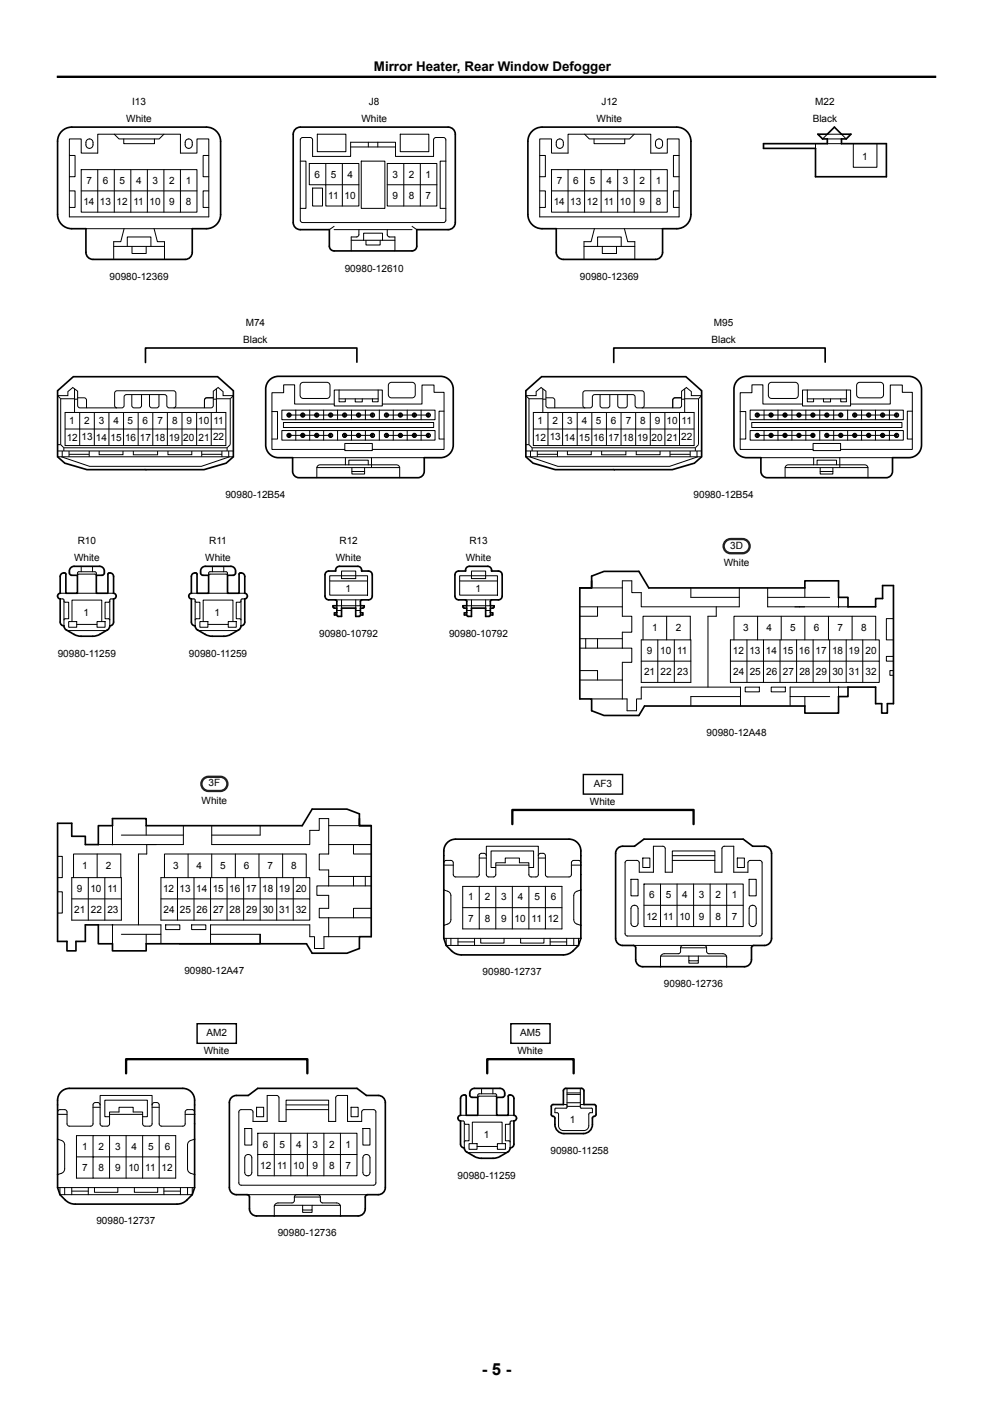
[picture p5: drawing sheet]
<svg xmlns="http://www.w3.org/2000/svg" width="210mm" height="297mm" viewBox="0 0 210 297" stroke-linecap="round" stroke-linejoin="round" font-family="sans-serif">
<g fill="none" stroke="#000" stroke-width=".21">
<path d="M14.7 29.4h2.5v3h3.5v-4h17.5v4h3.5v-3h2.5v16.5h-29.5zM14.7 32.9h1.2v4.5h-1.2M17.2 35.9h24.5v9h-24.5zM18.4 29.6a.75 .75 0 0 1 .8-.2 .75 .75 0 0 1 .5 .7 .92 .92 0 0 1-.8 1.3 1.04 1.04 0 0 1-.8-.7 1.04 1.04 0 0 1 .3-1.1zM20.7 35.9v9M24.2 28.4l1 1h8.5l1-1M24.2 35.9v9M26.2 29.4v1h6.5v-1M27.7 35.9v9M31.2 35.9v9M34.7 35.9v9M38.2 35.9v9"/>
<path d="M39.4 29.6a.75 .75 0 0 1 .8-.2 .75 .75 0 0 1 .5 .7 .92 .92 0 0 1-.8 1.3 1.04 1.04 0 0 1-.8-.7 1.04 1.04 0 0 1 .3-1.1zM44.2 32.9h-1.2v4.5h1.2M63.5 34.1h1.2v10h-1.2M63.6 29.3l.4-.2h1.6l.4 .2 .1 3.8h8v-3h9.5v3h8.1l.1-3.8 .4-.2 1.8 .1 .3 .4-.1 17.2-.4 .3-30-.1-.3-.4zM65.4 34.6h10.5v9h-7v-4.5h-3.5zM66.1 39.8h2.1v3.8h-2.1zM67.1 28.4h6.1v3.7h-6.1zM68.9 34.6v4.5h7M72.4 34.6v9M74.1 31.1h9.5M76.4 34.1h5v10h-5zM77.9 30.1v1"/>
<path d="M79.9 30.1v1M81.9 34.6h10.5v9h-10.5zM81.9 39.1h10.5M84.6 28.4h6.1v3.7h-6.1zM85.4 34.6v9M88.9 34.6v9M94.3 34.1h-1.2v10h1.2M114.1 29.4h2.5v3h3.5v-4h17.5v4h3.5v-3h2.5v16.5h-29.5zM114.1 32.9h1.2v4.5h-1.2M116.6 35.9h24.5v9h-24.5zM117.9 29.6a.75 .75 0 0 1 .8-.2 .75 .75 0 0 1 .4 .7 .92 .92 0 0 1-.7 1.3 1.04 1.04 0 0 1-.8-.7 1.04 1.04 0 0 1 .3-1.1zM120.1 35.9v9"/>
<path d="M123.6 28.4l1 1h8.5l1-1M123.6 35.9v9M125.6 29.4v1h6.5v-1M127.1 35.9v9M130.6 35.9v9M134.1 35.9v9M137.6 35.9v9M138.8 29.6a.75 .75 0 0 1 .9-.2 .75 .75 0 0 1 .4 .7 .92 .92 0 0 1-.7 1.3 1.04 1.04 0 0 1-.8-.7 1.04 1.04 0 0 1 .2-1.1zM143.6 32.9h-1.2v4.5h1.2M172.5 30.4v1M174 29.4l1-1h3l1 1M175 30.4h3"/>
<path d="M175 29.4h3M180.5 30.4v5h5v-5M14.7 40.4h1.2v3.5h-1.2M17.2 40.4h24.5M18.2 48.4h22.5M24 52.1h10.8M26.2 48.4l-.7 2.7h-1.5v3.8M26.9 52.1v-2h5v2M27.9 52.1v1.5h3v-1.5M32.6 48.4l.7 2.7h1.5v3.8M44.2 40.4h-1.2v3.5h1.2M70.7 47.9l-1 .7"/>
<path d="M70.7 48.6h16.4M74.3 50.8h9.2M75.9 48.6v1l-.2 .5h-1.4v3M76.9 50.8v-1.5h4v1.5M77.4 50.8v1h3v-1M81.9 48.6v1l.2 .5h1.4v3M87.1 47.9l1 .7M114.1 40.4h1.2v3.5h-1.2M116.6 40.4h24.5M117.6 48.4h22.5M123.5 52.1h10.7M125.7 48.4l-.7 2.7h-1.5v3.8"/>
<path d="M126.4 52.1v-2h5v2M127.4 52.1v1.5h3v-1.5M132.1 48.4l.6 2.7h1.5v3.8M143.6 40.4h-1.2v3.5h1.2M12.2 95.4h37.2M12.2 96.6h37.2M12.2 94.1h.6M12.8 84.4l-.6-.7h2.2v-.9l1-.8 1 .8v3l.3 .4 .2 .1 9.1-.1 .2-.4 .1-2.1 .4-.2h8.3l.3 .5 .1 2 .4 .3h8.8l.4-.3 .1-.2v-3l1-.8 1.1 .8v.9h2.2l-.7 .7M12.8 84.4h3M12.8 84.4v9.7M12.8 94.1l.7 .6M13 96.6l5.9 2h23.7l6-2"/>
<path d="M13.2 95.4v1.2M13.5 94.7h34.5M13.5 94.7v.7M13.8 87.3h34v7h-34zM13.8 90.8h34M14.6 95.4v1.2M14.6 96.1h4.3M15.8 82.3v5M15.8 84.4h.6M16.4 84.2h1.4l.4 .2 .1 1.9M16.9 87.3v7M18.9 95.4v1.2"/>
<path d="M19.9 87.3v7M21 95.4v.8h5v-.8M23 87.3v7M24.7 86.3l-.2-.1-.3-.4v-2.6l.1-.3 .4-.2h12.3l.2 .5v2.6l-.1 .2-.4 .3M26.1 87.3v7M27.9 83.5v2.3l.2 .4 .3 .1h1l.5-.3v-2.5M28.2 95.4v.8h5.1v-.8M29.2 87.3v7M31.6 83.5v2.3l.3 .4 .2 .1h1l.5-.3v-2.5M32.3 87.3v7M35.4 87.3v7M35.5 95.4v.8h5.1v-.8"/>
<path d="M38.5 87.3v7M41.6 87.3v7M42.7 96.1h4.2M42.7 95.4v1.2M44.7 87.3v7M45.1 84.2h-1.4l-.4 .2-.1 1.9M45.1 84.4h.7M45.8 84.4h2.9M45.8 82.3v5M46.9 95.4v1.2M48 94.7v.7M48.4 95.4v1.2"/>
<path d="M48.7 84.4v9.7l-.7 .6M57.5 87.1h1.2v5.8h-1.2M59.6 86.8h32.4v2h-32.4zM59.6 91.1h32.4v2h-32.4zM59.9 89.4h31.8v1h-31.8zM61 88.1v-.6h.2v.6M61 92.4v-.6h.2v.6M61.1 92.1h8.8M61.1 87.8h17.7M61.9 96.8h27.8M62.6 86.8v2M62.6 91.1v2"/>
<path d="M63.7 81.1l.4-.2h5a.67 .67 0 0 1 .7 .6v2.1a.67 .67 0 0 1-.7 .7h-5a.67 .67 0 0 1-.6-.7v-2.1zM63.9 88.1v-.6h.2v.6M63.9 92.4v-.6h.2v.6M65.5 86.8v2M65.5 91.1v2M66.9 88.1v-.6h.2v.6M66.9 92.4v-.6h.2v.6M67 98.9h17.5M68.4 86.8v2M68.4 91.1v2M69.8 88.1v-.6h.2v.6M69.8 92.4v-.6h.2v.6"/>
<path d="M70.7 82.5h10.2v3.4h-10.2zM70.7 85.5h-8.4v-4.1h-2.3v1.7h-2.5v12h15.4M71.4 86.8v2M71.4 91.1v2M71.7 82.5v2.5h1.3v-.6M71.7 84.4h8.3M72.8 88.1v-.6h.2v.6M72.8 92.4v-.6h.2v.6M72.9 92.1h5.9M72.9 93.8h5.8v1.5h-5.8zM73 96.8v1.5M73.8 98.3v-1h4.1v1"/>
<path d="M74.3 86.8v2M74.3 91.1v2M74.4 98.9v1.4h2.7v-1.4M74.4 99.7h2.7M75.1 84.4v.6h1.5v-.6M75.7 88.1v-.6h.2v.6M75.7 92.4v-.6h.2v.6M77.3 86.8v2M77.3 91.1v2M78.6 96.8v2.1M78.7 88.1v-.6h.2v.6M78.7 92.4v-.6h.2v.6"/>
<path d="M80 82.5v2.5h-1.2v-.6M80.2 86.8v2M80.2 91.1v2M80.9 85.5h8.3v-4h2.6v1.5h2.1v12.1h-15.2M81.6 88.1v-.6h.2v.6M81.6 92.4v-.6h.2v.6M81.7 92.1h8.9M81.7 87.8h8.9M82.3 81.1l.5-.2h4.3a.67 .67 0 0 1 .7 .6v2a.68 .68 0 0 1-.7 .7h-4.3a.67 .67 0 0 1-.7-.7v-2zM83.2 86.8v2M83.2 91.1v2M84.6 88.1v-.6h.2v.6"/>
<path d="M84.6 92.4v-.6h.2v.6M86.1 86.8v2M86.1 91.1v2M87.5 88.1v-.6h.2v.6M87.5 92.4v-.6h.2v.6M89.1 86.8v2M89.1 91.1v2M90.5 88.1v-.6h.2v.6M90.5 92.4v-.6h.2v.6M93.9 87h-1.1v5.9h1.1M111.2 95.4h37.2M111.2 96.6h37.2"/>
<path d="M111.2 94.1h.7M111.9 84.4l-.7-.7h2.2v-.9l1-.8 1.1 .8v3l.2 .4 .3 .1 9-.1 .3-.4v-2.1l.5-.2h8.3l.2 .5 .1 2 .4 .3h8.8l.5-.3v-.2v-3l1.1-.8 1 .8v.9h2.2l-.7 .7M111.9 84.4h2.9M111.9 84.4v9.7M111.9 94.1l.6 .6M112 96.6l6 2h23.6l6-2M112.2 95.4v1.2M112.5 94.7h34.6M112.5 94.7v.7M112.8 87.3h34v7h-34zM112.8 90.8h34M113.6 96.1h4.3"/>
<path d="M113.6 95.4v1.2M114.8 84.4h.7M114.8 82.3v5M115.5 84.2h1.3l.5 .2v1.9M115.9 87.3v7M117.9 95.4v1.2M119 87.3v7M120 95.4v.8h5v-.8M122.1 87.3v7M123.8 86.3l-.3-.1-.2-.4v-2.6v-.3l.5-.2h12.2l.2 .5v2.6v.2l-.5 .3M125.2 87.3v7M126.9 83.5v2.3l.3 .4 .2 .1h1.1l.4-.3 .1-2.5"/>
<path d="M127.2 95.4v.8h5.2v-.8M128.2 87.3v7M130.6 83.5v2.3l.3 .4 .2 .1h1.1l.4-.3 .1-2.5M131.3 87.3v7M134.4 87.3v7M134.6 95.4v.8h5v-.8M137.5 87.3v7M140.6 87.3v7M141.7 96.1h4.3M141.7 95.4v1.2M143.7 87.3v7M144.1 84.2h-1.3l-.5 .2v1.9"/>
<path d="M144.1 84.4h.7M144.2 84.2h-1.4l-.5 .2v1.9M144.8 84.4h2.9M144.8 82.3v5M146 95.4v1.2M147.1 94.7v.7M147.4 95.4v1.2M147.7 84.4v9.7l-.6 .6M156.5 87.1h1.2v5.8h-1.2M158.6 86.8h32.4v2h-32.4zM158.6 91.1h32.4v2h-32.4zM159 89.4h31.7v1h-31.7z"/>
<path d="M160 88.1v-.6h.3v.6M160 92.4v-.6h.3v.6M160.1 92.1h11.8M160.1 87.8h17.7M160.9 96.8h27.9M161.6 86.8v2M161.6 91.1v2M162.7 81.1l.5-.2h4.9a.67 .67 0 0 1 .7 .6v2.1a.67 .67 0 0 1-.7 .7h-4.9a.67 .67 0 0 1-.7-.7v-2.1zM162.9 88.1v-.6h.3v.6M162.9 92.4v-.6h.3v.6M164.5 86.8v2M164.5 91.1v2"/>
<path d="M165.9 88.1v-.6h.2v.6M165.9 92.4v-.6h.2v.6M166 98.9h17.6M167.5 86.8v2M167.5 91.1v2M168.8 88.1v-.6h.3v.6M168.8 92.4v-.6h.3v.6M169.7 82.5h10.2v3.4h-10.2zM169.7 85.5h-8.4v-4.1h-2.3v1.7h-2.5v12h15.5M170.4 86.8v2M170.4 91.1v2M170.7 82.5v2.5h1.4v-.6"/>
<path d="M170.7 84.4h8.3M171.8 88.1v-.6h.2v.6M171.8 92.4v-.6h.2v.6M172 93.8h5.8v1.5h-5.8zM172.1 96.8v1.5M172.8 98.3v-1h4.1v1M173.4 86.8v2M173.4 91.1v2M173.5 98.9v1.4h2.6v-1.4M173.5 99.7h2.6M174.2 84.4v.6h1.4v-.6M174.7 88.1v-.6h.3v.6"/>
<path d="M174.7 92.4v-.6h.3v.6M174.8 92.1h14.8M176.3 86.8v2M176.3 91.1v2M177.6 96.8v2.1M177.7 88.1v-.6h.2v.6M177.7 92.4v-.6h.2v.6M179 82.5v2.5h-1.2v-.6M179.3 86.8v2M179.3 91.1v2M179.9 85.5h8.4v-4h2.5v1.5h2.1v12.1h-15.1M180.6 88.1v-.6h.3v.6"/>
<path d="M180.6 92.4v-.6h.3v.6M180.8 87.8h8.8M181.4 81.1l.4-.2h4.4a.67 .67 0 0 1 .7 .6v2a.68 .68 0 0 1-.7 .7h-4.4a.67 .67 0 0 1-.6-.7v-2zM182.2 86.8v2M182.2 91.1v2M183.6 88.1v-.6h.2v.6M183.6 92.4v-.6h.2v.6M185.1 86.8v2M185.1 91.1v2M186.5 88.1v-.6h.3v.6M186.5 92.4v-.6h.3v.6M188.1 86.8v2"/>
<path d="M188.1 91.1v2M189.5 88.1v-.6h.2v.6M189.5 92.4v-.6h.2v.6M192.9 87h-1v5.9h1M17.2 119.8v1.1M19.6 119.8v1.1M44.9 119.8v1.1M47.3 119.8v1.1M67 101.1v-2.1a.68 .68 0 0 1 .7-.7h16.2a.68 .68 0 0 1 .6 .7v2.1M166 101.1v-2.1a.68 .68 0 0 1 .7-.7h16.2a.68 .68 0 0 1 .7 .7v2.1M12.8 126.7h.5l.2 .2v5.5M12.8 125.5h1.1"/>
<path d="M13.5 127.1l.3 .3h.7v3.5h-.7l-.3 .2M14 133.3l.5 .1h7.7l.5-.1M14.5 131.5h1.7v1.2h-1.7zM15.2 131.5v-4.6h6.3v4.6M16.2 132.1h4.3M16.4 121.7v-.6l.3-.2h3.4l.2 .2 .1 .6M16.4 121.7l.3-.3h3.4l.3 .3M16.4 125.5h4M20.5 131.5h1.7v1.2h-1.7zM22.8 125.5h1.2M23.2 127.1l-.2 .3h-.8v3.5h.8l.2 .2M24 126.7h-.5l-.3 .2v5.5"/>
<path d="M40.5 126.7h.5l.3 .2v5.5M40.5 125.5h1.2M41.3 127.1l.2 .3h.8v3.5h-.8l-.2 .2M41.8 133.3l.5 .1M42.3 131.5h1.7v1.2h-1.7zM43 131.5v-4.6h6.3v4.6M44 132.1h4.3M44.1 121.7l.1-.6 .2-.2h3.4l.3 .2v.6M44.1 121.7l.3-.3h3.4l.3 .3M44.1 125.5h4M48.3 131.5h1.7v1.2h-1.7zM50.5 133.3l-.5 .1h-7.7"/>
<path d="M50.6 125.5h1.1M51 127.1l-.3 .3h-.7v3.5h.7l.3 .2M51.7 126.7h-.5l-.2 .2v5.5M69.7 121.8h8v4.1h-8zM69.7 122.9h8M70.9 126.9h5.6M71.2 129.1h1M71.2 128.6v-.5h5v.5M71.2 129.6v.5M72.2 120.8h3v1.6h-3zM72.2 126.9v1.7M75.2 126.9v1.7"/>
<path d="M75.2 129.1h1M76.2 129.6v.5M97.2 121.8h8v4.1h-8zM97.2 122.9h8M98.4 126.9h5.6M98.7 129.1h1M98.7 128.6v-.5h5v.5M98.7 129.6v.5M99.7 120.8h3v1.6h-3zM99.7 126.9v1.7M102.7 129.1h1M102.7 126.9v1.7"/>
<path d="M103.7 129.6v.5M122.6 128.4h9M122.6 135.1h9M122.6 137.1h9M123.9 135.1v2M125.1 124.4h6.5M126.4 128.4v2h-3.8M126.4 135.1v2M131.6 137.1h2v3h-2v7.8M135.6 135.4h10.5v9h-10.5zM135.6 139.9h10.5M136 135.4v-5h10v5"/>
<path d="M139.1 135.4v9M141 130.4v5M142.6 135.4v9M146.1 124.4v2h10.2M151.5 128.4v2h-1.8v15M154.5 139.9h31.4v4.5h-31.4v-9h31.4v4.5M155.2 135.4v-5h30v5M156.3 124.4v4h-20.7v-3h-2v-2.5h-2v7.5h2v3.3h-2v3.4M158 135.4v9M160.2 130.4v5M161.5 135.4v9M162.3 124.4v4h17"/>
<path d="M162.3 126.4h13.2M165 135.4v9M165.2 130.4v5M168.5 135.4v9M169.1 128.4h.1M170.2 124.4v2M170.2 130.4v5M172 135.4v9M175.2 130.4v5M175.5 135.4v9M177.3 126.4v2M179 135.4v9"/>
<path d="M180.2 130.4v5M182.5 135.4v9M188.9 130.9h-1.5v4.5h1.5M188.9 138.9h-1.5v1h1.5M122.6 141.9h3.8v2M122.6 143.9h9M125.1 147.9h7.5v2.5h2v-2.5h1v-2.5h21v4M156.6 147.4h-10.5v2M157.6 145.4h3v1h-3zM163.1 145.4h3v1h-3zM167.1 147.4v2M170.2 147.4v2"/>
<path d="M177.3 145.4v2M179.3 145.4h-12.2v2h8.4M188.9 141.9h-.7v1h.7M23.8 174.7v4M25.7 176.7h13.1M30.9 174.7v2M31 178.7v2h-1.7v14.9M32 178.6v.1M38.8 174.7v4h-18M44.8 174.7v4h20.7v-3h2v-2.5h2v7.5h-2v3.3h2v3.4M55 174.7v2h-10.2M69.5 178.7h9"/>
<path d="M69.5 174.7h6.5M74.8 178.7v2h3.7M140.2 179l.2 .1 .3 .4v5h1.5v-4.5h9v4.5h1.5v-5v-.2l.5-.3h2v5.5h3v-2l.2-.4h2.5l.3 .4-.1 15.3-.4 .2-28.3-.1-.2-.4 .1-15.2 .4-.3 2.2 .1 .3 .4v2h3v-5.5h2M12.2 188.7h1v4.4h-1M12.2 181.2h1v4.5h-1M15.2 185.7h10.5v8.9h-10.5zM15.2 190.2h10.5M15.5 185.7v-5h10v5M18.7 185.7v8.9M20.5 180.7v5M20.8 195.6h13.2v2h-8.3M22.2 185.7v8.9"/>
<path d="M23.8 195.6v4M30.9 197.6v2M34 190.2h31.5v4.4h-31.5v-8.9h31.5v4.5M34 197.6v2M34.8 185.7v-5h30v5M35 195.6h3v1h-3zM37.5 185.7v8.9M39.8 180.7v5M40.5 195.6h3v1h-3zM41 185.7v8.9M44.5 185.7v8.9M44.5 197.6h10.5"/>
<path d="M44.8 180.7v5M48 185.7v8.9M49.8 180.7v5M51.5 185.7v8.9M54.8 180.7v5M55 197.6v2h-17.1M55 185.7v8.9M55 197.6v2M58.5 185.7v8.9M59.8 180.7v5M62 185.7v8.9M69.5 187.4h-2.5v2h2.5v2.7h-2v2h2"/>
<path d="M69.5 194.1h9M69.5 185.4h9M69.5 187.4h9M69.5 194.1v4M74.8 185.4v2M76 198.1h-7.5v2.5h-2v-2.5h-1v-2.5h-21v4M77.3 185.4v2M78.5 192.1h-3.7v2M93.9 188.3a1.55 1.55 0 0 1 1.4 .9l.1 5.3a.98 .98 0 0 1-.7 1l-.8 .3M93.9 183h2M93.9 198.5h28.9M94.4 198.5v1.5h27.9v-1.5"/>
<path d="M95.4 198.5v1.5M96.9 199.2h3.5M96.9 198.5v1.5M97.9 192h3.5M100.4 198.5v1.5M101.4 192h13.9v4.5h-13.9zM101.4 192v-4.5h13.9v4.5h3.5M101.4 187.5h-3.5v9h3.5M101.4 181.5h1.5M101.7 198.5v1h4.9v-1M102.9 181v4l.2 .4 1.3 .1 .4-.2 .1-2.8h1.9v-1h3v1h2v2.5l.1 .3 .4 .2h1l.5-.2v-4.3M102.9 181l-.1-.2a.97 .97 0 0 0-1.4 0v4.2l-.3 .4-.2 .1-4.8-.1-.2-.4-.1-2.7-.4-.3h-1l-.5 .3v.2"/>
<path d="M102.9 181v-2h10.9v2M104.9 183.5h-1v-3.5h8.9v3.5h-1M104.9 187.5v9M104.9 183h6.9M108.3 187.5v9M110.1 198.5v1h4.9v-1M111.8 187.5v9M113.8 181l.1-.2a.97 .97 0 0 1 1.4 0v4.2l.3 .4 .2 .1 4.8-.1 .2-.4 .1-2.7 .4-.3h1l.5 .3v.2M113.8 181.5h1.5M115.3 187.5h3.5v9h-3.5M116.3 199.2h3.5M116.3 198.5v1.5"/>
<path d="M119.8 198.5v1.5M120.8 183h2M121.3 198.5v1.5M122.8 188.3a1.55 1.55 0 0 0-1.4 .9l-.1 5.3a.98 .98 0 0 0 .7 1l.8 .3M133.4 186h1.5v3.5h-1.5zM133.6 191.7l.6-.2a.7 .7 0 0 1 .7 .7v3.1a.75 .75 0 0 1-.7 .7 .75 .75 0 0 1-.8-.7v-3.1zM133.9 200h25.5M135.9 181.5h1.5v2h-1.5zM136.2 187h21v9h-21zM136.2 191.5h21M139.7 187v9M142.2 182h9"/>
<path d="M142.2 181h9M143.2 187v9M144.4 200l-.4 .2-.1 .3M146.7 187v9M148.9 200l.3 .1 .2 .4M150.2 187v9M153.7 187v9M155.9 181.5h1.5v2h-1.5zM158.4 186h1.5v3.5h-1.5zM158.6 191.7l.6-.2a.7 .7 0 0 1 .7 .7v3.1a.75 .75 0 0 1-.7 .7 .75 .75 0 0 1-.8-.7v-3.1zM139.7 202.2h14M143.9 200.5v.7l-.2 .5h-3.2a.8 .8 0 0 0-.8 .8v2"/>
<path d="M143.9 200.5h5.5M145.7 202.2v1h2v-1M145.7 203.2v.5h2v-.5M149.4 200.5v.7l.3 .5h3.2a.8 .8 0 0 1 .8 .8v2M12.2 235.7h2M19.7 234.2h1.5M21.2 233.7v4l.2 .5h1.3l.4-.2 .1-2.8h2v-1h3v1h2v2.5v.3l.5 .2h1l.4-.2 .1-4.3M21.2 233.7l-.1-.2a.97 .97 0 0 0-1.4 0v4.2l-.3 .5h-.2h-4.8l-.2-.5-.1-2.7-.4-.3h-1l-.5 .3v.2M21.2 233.7v-2h11v2M23.2 236.2h-1v-3.5h9v3.5h-1M23.2 235.7h7M32.2 233.7v-.2a.97 .97 0 0 1 1.4 0l.1 4.2 .2 .5h.3h4.7l.3-.5v-2.7l.5-.3h1l.4 .3 .1 .2"/>
<path d="M32.2 234.2h1.5M39.2 235.7h2M50.6 235l.4-.3 2.3 .1 .2 .4v2h3v-5.5h2l.4 .3 .1 5.2h1.5v-4.5h9v4.5h1.5v-5l.1-.2 .4-.3h2v5.5h3v-2l.2-.4h2.5l.3 .4-.1 15.3-.4 .2h-28.2l-.3-.5zM51.8 238.7h1.5v3.5h-1.5zM54.3 234.2h1.5v2h-1.5zM54.5 239.7h21v9h-21zM58 239.7v9M60.5 234.7h9M60.5 233.7h9M61.5 239.7v9M65 239.7v9M68.5 239.7v9"/>
<path d="M72 239.7v9M74.2 234.2h1.5v2h-1.5zM76.7 238.7h1.5v3.5h-1.5zM97.4 237.1h.5l.3 .3v5.4M97.4 235.9h1.2M98.2 237.6l.2 .2h.8v3.5h-.8l-.2 .3M101 232.1l.1-.6 .2-.1h3.4l.3 .1v.6M101 232.2l.3-.3h3.4l.3 .3M101 235.9h4M101.8 230.2v1.2M104.2 230.2v1.2M107.5 235.9h1.1"/>
<path d="M107.9 237.6l-.3 .2h-.7v3.5h.7l.3 .3M108.6 237.1h-.5l-.2 .3v5.4M119.1 233.7h.6l.2 .1M119.9 230.2v4.2h-2.4l-.1 .2v.8h.6l.1 .3v2.4a1.02 1.02 0 0 0 1 1.1h4.4a1.02 1.02 0 0 0 1-1.1v-2.4l.2-.3h.6v-.8l-.2-.2h-2.3l-.1-4.2M119.9 234h2.8M119.9 233.3h2.8M119.9 231.2h2.8M119.9 231.5h2.8M123.5 233.7h-.6l-.2 .1M12.2 241a1.55 1.55 0 0 1 1.4 .9l.1 5.4a.98 .98 0 0 1-.7 .9l-.8 .3M12.2 251.2h29M12.7 251.2v1.5h28v-1.5"/>
<path d="M13.7 251.2v1.5M15.2 251.2v1.5M15.2 252h3.5M16.2 244.7h3.5M18.7 251.2v1.5M19.7 244.7h14v4.5h-14zM19.7 244.7v-4.5h14v4.5h3.5M19.7 240.2h-3.5v9h3.5M20 251.2v1h4.9v-1M23.2 240.2v9M26.7 240.2v9M28.4 251.2v1h5v-1"/>
<path d="M30.2 240.2v9M33.7 240.2h3.5v9h-3.5M34.7 251.2v1.5M34.7 252h3.5M38.2 251.2v1.5M39.7 251.2v1.5M41.2 241a1.55 1.55 0 0 0-1.5 .9v5.4a.98 .98 0 0 0 .6 .9l.9 .3M52 244.4l.6-.2a.7 .7 0 0 1 .7 .7v3.1a.75 .75 0 0 1-.8 .7 .75 .75 0 0 1-.7-.7v-3.1zM52.3 252.7h25.4M54.5 244.2h21M58 255h14M62.3 253.2v.8l-.3 .4-3.2 .1a.8 .8 0 0 0-.8 .8v1.9"/>
<path d="M62.3 253.2h5.4M62.8 252.7l-.5 .3v.2M64 255v1h2v-1M64 256v.5h2v-.5M67.2 252.7l.3 .1 .2 .4M67.7 253.2v.8l.3 .4 3.2 .1a.8 .8 0 0 1 .8 .8v1.9M76.9 244.4l.6-.2a.7 .7 0 0 1 .7 .7v3.1a.75 .75 0 0 1-.7 .7 .75 .75 0 0 1-.8-.7v-3.1zM98.7 243.7l.5 .1h7.7l.5-.1M99.2 241.9h1.7v1.2h-1.7zM99.9 241.9v-4.5h6.3v4.5M100.9 242.5h4.3M105.2 241.9h1.7v1.2h-1.7z"/>
<circle cx="61.1" cy="92.1" r=".45"/>
<circle cx="61.1" cy="87.8" r=".45"/>
<circle cx="61.1" cy="87.8" r=".35"/>
<circle cx="61.1" cy="92.1" r=".35"/>
<circle cx="64" cy="92.1" r=".45"/>
<circle cx="64" cy="87.8" r=".45"/>
<circle cx="64" cy="92.1" r=".35"/>
<circle cx="64" cy="87.8" r=".35"/>
<circle cx="67" cy="92.1" r=".45"/>
<circle cx="67" cy="87.8" r=".45"/>
<circle cx="67" cy="87.8" r=".35"/>
<circle cx="67" cy="92.1" r=".35"/>
<circle cx="69.9" cy="92.1" r=".45"/>
<circle cx="69.9" cy="87.8" r=".45"/>
<circle cx="69.9" cy="87.8" r=".35"/>
<circle cx="69.9" cy="92.1" r=".35"/>
<circle cx="72.9" cy="92.1" r=".45"/>
<circle cx="72.9" cy="87.8" r=".45"/>
<circle cx="72.9" cy="87.8" r=".35"/>
<circle cx="72.9" cy="92.1" r=".35"/>
<circle cx="75.8" cy="92.1" r=".45"/>
<circle cx="75.8" cy="87.8" r=".45"/>
<circle cx="75.8" cy="92.1" r=".35"/>
<circle cx="75.8" cy="87.8" r=".35"/>
<circle cx="78.8" cy="92.1" r=".45"/>
<circle cx="78.8" cy="87.8" r=".45"/>
<circle cx="78.8" cy="87.8" r=".35"/>
<circle cx="78.8" cy="92.1" r=".35"/>
<circle cx="81.7" cy="92.1" r=".35"/>
<circle cx="81.7" cy="87.8" r=".35"/>
<circle cx="81.7" cy="92.1" r=".45"/>
<circle cx="81.7" cy="87.8" r=".45"/>
<circle cx="84.7" cy="92.1" r=".45"/>
<circle cx="84.7" cy="87.8" r=".45"/>
<circle cx="84.7" cy="92.1" r=".35"/>
<circle cx="84.7" cy="87.8" r=".35"/>
<circle cx="87.6" cy="92.1" r=".45"/>
<circle cx="87.6" cy="87.8" r=".45"/>
<circle cx="87.6" cy="87.8" r=".35"/>
<circle cx="87.6" cy="92.1" r=".35"/>
<circle cx="90.6" cy="87.8" r=".35"/>
<circle cx="90.6" cy="92.1" r=".35"/>
<circle cx="90.6" cy="92.1" r=".45"/>
<circle cx="90.6" cy="87.8" r=".45"/>
<circle cx="160.1" cy="92.1" r=".45"/>
<circle cx="160.1" cy="87.8" r=".45"/>
<circle cx="160.1" cy="92.1" r=".35"/>
<circle cx="160.1" cy="87.8" r=".35"/>
<circle cx="163.1" cy="92.1" r=".45"/>
<circle cx="163.1" cy="87.8" r=".45"/>
<circle cx="163.1" cy="87.8" r=".35"/>
<circle cx="163.1" cy="92.1" r=".35"/>
<circle cx="166" cy="92.1" r=".45"/>
<circle cx="166" cy="87.8" r=".45"/>
<circle cx="166" cy="87.8" r=".35"/>
<circle cx="166" cy="92.1" r=".35"/>
<circle cx="169" cy="92.1" r=".45"/>
<circle cx="169" cy="87.8" r=".45"/>
<circle cx="169" cy="87.8" r=".35"/>
<circle cx="169" cy="92.1" r=".35"/>
<circle cx="171.9" cy="92.1" r=".45"/>
<circle cx="171.9" cy="87.8" r=".45"/>
<circle cx="171.9" cy="92.1" r=".35"/>
<circle cx="171.9" cy="87.8" r=".35"/>
<circle cx="174.9" cy="92.1" r=".45"/>
<circle cx="174.9" cy="87.8" r=".45"/>
<circle cx="174.9" cy="87.8" r=".35"/>
<circle cx="174.9" cy="92.1" r=".35"/>
<circle cx="177.8" cy="92.1" r=".45"/>
<circle cx="177.8" cy="87.8" r=".45"/>
<circle cx="177.8" cy="87.8" r=".35"/>
<circle cx="177.8" cy="92.1" r=".35"/>
<circle cx="180.8" cy="87.8" r=".35"/>
<circle cx="180.8" cy="92.1" r=".35"/>
<circle cx="180.8" cy="92.1" r=".45"/>
<circle cx="180.8" cy="87.8" r=".45"/>
<circle cx="183.7" cy="92.1" r=".45"/>
<circle cx="183.7" cy="87.8" r=".45"/>
<circle cx="183.7" cy="87.8" r=".35"/>
<circle cx="183.7" cy="92.1" r=".35"/>
<circle cx="186.7" cy="92.1" r=".45"/>
<circle cx="186.7" cy="87.8" r=".45"/>
<circle cx="186.7" cy="92.1" r=".35"/>
<circle cx="186.7" cy="87.8" r=".35"/>
<circle cx="189.6" cy="87.8" r=".35"/>
<circle cx="189.6" cy="92.1" r=".35"/>
<circle cx="189.6" cy="92.1" r=".45"/>
<circle cx="189.6" cy="87.8" r=".45"/>
</g>
<g fill="none" stroke="#000" stroke-width=".35">
<path d="M13.3 27.6l1.2-.6 .7-.1h28.5a3 3 0 0 1 3 3v15.5a3 3 0 0 1-3 3h-3v5a1.5 1.5 0 0 1-1.5 1.5h-19.5a1.5 1.5 0 0 1-1.5-1.5v-5h-3a3 3 0 0 1-3-3v-15.5a2.99 2.99 0 0 1 1.1-2.3zM62.6 27.2l.9-.3h31.3a1.5 1.5 0 0 1 1.5 1.5v18.7a1.5 1.5 0 0 1-1.5 1.5h-6.7v3.5a1 1 0 0 1-1 1h-16.4a1 1 0 0 1-1-1v-3.5h-6.2a1.5 1.5 0 0 1-1.5-1.5v-18.7l.1-.5zM112.8 27.6l1.1-.6 .7-.1h28.5a3 3 0 0 1 3 3v15.5a3 3 0 0 1-3 3h-3v5a1.5 1.5 0 0 1-1.5 1.5h-19.5a1.5 1.5 0 0 1-1.5-1.5v-5h-3a3 3 0 0 1-3-3v-15.5a2.99 2.99 0 0 1 1.2-2.3zM161.5 30.4h13.5v-1h-1l-1-1h2l1.5-1.5 1.5 1.5h2l-1 1h-1v1h9.5v7h-15v-6h-11zM75.5 76.6v-3h-44.7v3.1M174.5 76.6v-3h-44.7v3.1M12.2 82.7l3.3-3h30.5l3.4 3v13.9l-1.6 1.4-4.7 1.3h-24.7l-4.7-1.3-1.5-1.4zM57.2 80.2l1.1-.5 .6-.1h34.3a2.7 2.7 0 0 1 2.7 2.7v11.8a2.7 2.7 0 0 1-2.7 2.7h-3.5v2.9a1.35 1.35 0 0 1-1.3 1.4h-25.2a1.35 1.35 0 0 1-1.3-1.4v-2.9h-3a2.7 2.7 0 0 1-2.7-2.7v-11.8a2.7 2.7 0 0 1 1-2.1zM111.2 82.7l3.3-3h30.6l3.3 3v13.9l-1.5 1.4-4.7 1.3h-24.8l-4.7-1.3-1.5-1.4zM156.2 80.2l1.1-.5 .6-.1h34.3a2.7 2.7 0 0 1 2.7 2.7v11.8a2.7 2.7 0 0 1-2.7 2.7h-3.4v2.9a1.35 1.35 0 0 1-1.4 1.4h-25.1a1.35 1.35 0 0 1-1.4-1.4v-2.9h-3a2.7 2.7 0 0 1-2.7-2.7v-11.8a2.7 2.7 0 0 1 1-2.1zM12.7 125.5v-3.6a.69 .69 0 0 1 .4-.6 .69 .69 0 0 1 .8 .1v4.1h2.5v-3.8l-1.5-.1a1.13 1.13 0 0 1 .8-1.8h5.4a1.1 1.1 0 0 1 .9 .7 1.1 1.1 0 0 1-.2 1.1l-1.4 .1v3.8h2.4v-4.1l.3-.2a.79 .79 0 0 1 .9 .7v3.6M12.7 126.7v4.9a.8 .8 0 0 0 .8 .8l.2 .5 .3 .4a6.1 6.1 0 0 0 2.7 1.3h3.3a6.1 6.1 0 0 0 2.7-1.3l.4-.4 .1-.5a.8 .8 0 0 0 .8-.8v-4.9"/>
<path d="M12.8 125.5a.6 .6 0 0 0-.6 .6 .6 .6 0 0 0 .6 .6M24 125.5a.6 .6 0 0 1 .6 .6 .6 .6 0 0 1-.6 .6M40.5 125.5v-3.6a.69 .69 0 0 1 .4-.6 .69 .69 0 0 1 .8 .1v4.1h2.4v-3.8l-1.4-.1a1.13 1.13 0 0 1 .7-1.8h5.4a1.1 1.1 0 0 1 1 .7 1.1 1.1 0 0 1-.2 1.1l-1.5 .1v3.8h2.5v-4.1l.2-.2a.79 .79 0 0 1 1 .7v3.6M40.5 126.7v4.9a.8 .8 0 0 0 .8 .8l.1 .5 .4 .4a6.1 6.1 0 0 0 2.7 1.3h3.3a6.1 6.1 0 0 0 2.7-1.3M40.5 125.5a.6 .6 0 0 0-.6 .6 .6 .6 0 0 0 .6 .6M51.7 125.5a.6 .6 0 0 1 .6 .6 .6 .6 0 0 1-.6 .6M51.8 126.7v4.9a.8 .8 0 0 1-.8 .8l-.2 .5-.3 .4M69 121l.5-.2h1.5a.84 .84 0 0 1 .8-1h3.9a.83 .83 0 0 1 .8 1h1.4a.8 .8 0 0 1 .8 .8v4.5a.8 .8 0 0 1-.8 .8h-1.4l-.2 .1-.1 1.1h.8l-.1 .5h-.7v1h.5v.5h-.5l-.3 .3h-.7v-1.8h-3v1.8h-.7l-.3-.3h-.5v-.5h.5v-1h-.6l-.2-.3v-.2h.8v-1.1l-.3-.1h-1.4a.8 .8 0 0 1-.8-.8v-4.5zM96.4 121l.6-.2h1.5a.84 .84 0 0 1 .8-1h3.9a.83 .83 0 0 1 .8 1h1.4a.8 .8 0 0 1 .8 .8v4.5a.8 .8 0 0 1-.8 .8h-1.4l-.3 .1v1.1h.8l-.1 .5h-.7v1h.5v.5h-.5l-.3 .3h-.7v-1.8h-3v1.8h-.7l-.3-.3h-.5v-.5h.5v-1h-.6l-.2-.3v-.2h.8v-1.1l-.3-.1h-1.4a.8 .8 0 0 1-.8-.8v-4.5zM125.1 121.9l2.6-1h7.4l2.1 3.5h33v-1.5h7.1v3.5h2v2h5.9v-1.8h1.4v-2.7h2.3v25h-1.2v1.9h-1.2v-1.9h-1.3v-3.5h-5.9v2h-2v3.4h-7.1v-1.4h-33.9l-1.2 1.9h-7.4l-2.6-.9v-2.5h-2.5v-23.5h2.5zM125.1 122.9v1.5h-2.5M177.3 128.4h.1"/>
<path d="M177.3 145.4h.1M12.2 174.2h3v2.7h2.8v1.8h2.8v-4h3v-1.5h7.1v1.5h33l2.1-3.5h7.4l2.6 1v2.5h2.5v23.4h-2.5v2.5l-2.6 1h-7.4l-1.2-2h-33.9v1.5h-7.1v-1.5h-3v-4h-2.8v3.5h-1.9v2h-1.9v-2h-2zM23.8 178.7h.1M76 173.2v1.5h2.5M94.8 178.1l1-.5 .6-.1h23.9a2.5 2.5 0 0 1 2.5 2.5v18.5l-.5 1.5a4 4 0 0 1-3.2 2h-21.5l-.9-.1a4.6 4.6 0 0 1-2.8-3.4v-18.5a2.49 2.49 0 0 1 .9-1.9zM130.5 179.6l.7-.5 3-.1 2-1.5h21l2 1.5h2.5a1.5 1.5 0 0 1 1.5 1.5v18a1.5 1.5 0 0 1-1.5 1.5h-2.3l-.4 .2-.1 2.8a1.5 1.5 0 0 1-1.5 1.5h-21.5a1.5 1.5 0 0 1-1.5-1.5v-2.8l-.5-.2h-2.2a1.5 1.5 0 0 1-1.5-1.5v-18zM23.8 195.6h.1M13.1 230.8l1-.5 .6-.1h24a2.5 2.5 0 0 1 2.5 2.5v18.5l-.5 1.5a4 4 0 0 1-3.3 2h-21.5l-.9-.1a4.6 4.6 0 0 1-2.8-3.4v-18.5a2.49 2.49 0 0 1 .9-1.9zM48.8 232.3l.7-.5 3-.1 2-1.5h21l2 1.5h2.5a1.5 1.5 0 0 1 1.5 1.5v18a1.5 1.5 0 0 1-1.5 1.5h-2.3l-.4 .3-.1 2.7a1.5 1.5 0 0 1-1.5 1.5h-21.4a1.5 1.5 0 0 1-1.5-1.5l-.1-2.7-.4-.3h-2.3a1.5 1.5 0 0 1-1.5-1.5v-18zM97.4 235.9v-3.5a.69 .69 0 0 1 .4-.7 .69 .69 0 0 1 .8 .2v4h2.4v-3.8h-1.4a1.13 1.13 0 0 1 .7-1.9h5.4a1.1 1.1 0 0 1 1 .7 1.1 1.1 0 0 1-.2 1.2h-1.5v3.8h2.5v-4l.2-.3a.79 .79 0 0 1 1 .8v3.5M97.4 237.1v4.9a.8 .8 0 0 0 .8 .8l.1 .5 .4 .4a6.1 6.1 0 0 0 2.7 1.3h3.3a6.1 6.1 0 0 0 2.7-1.3l.4-.4 .1-.5a.8 .8 0 0 0 .8-.8v-4.9M97.4 235.9a.6 .6 0 0 0-.6 .6 .6 .6 0 0 0 .6 .6"/>
<path d="M108.6 235.9a.6 .6 0 0 1 .6 .6 .6 .6 0 0 1-.6 .6M119.2 230.5l.5-.3 3.5 .1 .3 .4v3h2.2l.3 .1 .1 2-.8 .7a2.71 2.71 0 0 1-1 3l-.9 .3h-4.1a1.92 1.92 0 0 1-1.9-1.9l-.1-1.6-.5-.2-.2-.3v-1.8l.4-.3h2.1z"/>
</g>
<path d="M153.3 114.6l.8-.5 2.9-.1a1.5 1.5 0 0 1 1.5 1.5 1.5 1.5 0 0 1-1.5 1.5h-2.5a1.5 1.5 0 0 1-1.3-.8 1.5 1.5 0 0 1 .1-1.6zM42.9 164.9l.7-.5 3-.1a1.5 1.5 0 0 1 1.5 1.5 1.5 1.5 0 0 1-1.5 1.5h-2.5a1.5 1.5 0 0 1-1.3-.8 1.5 1.5 0 0 1 .1-1.6z" fill="none" stroke="#1b1c20" stroke-width=".49"/>
<path d="M123.4 163.8h8.3v4.2h-8.3zM41.7 216.6h8.3v4.1h-8.3zM108 216.6h8.3v4.1h-8.3z" fill="none" stroke="#000" stroke-width=".3"/>
<path d="M108.3 174.3v-3h38.4v3M26.7 227.1v-3h38.3v3M103 227.1v-3h18.3v3" fill="none" stroke="#000" stroke-width=".49"/>
<path d="M12 16.3h186" fill="none" stroke="#000" stroke-width=".5"/>
<text font-size="3.5" x="101.9" y="290.9">- 5 -</text>
<text font-size="2.8" x="79.1" y="15.1">Mirror Heater, Rear Window Defogger</text>
<g font-size="2.1">
<text x="27.9" y="22.2">I13</text>
<text x="78" y="22.2">J8</text>
<text x="127.2" y="22.2">J12</text>
<text x="172.4" y="22.2">M22</text>
<text x="26.7" y="25.7">White</text>
<text x="76.4" y="25.7">White</text>
<text x="126.2" y="25.7">White</text>
<text x="171.9" y="25.7">Black</text>
<text x="182.4" y="33.8">1</text>
<text x="18.3" y="39">7</text>
<text x="21.8" y="39">6</text>
<text x="25.3" y="39">5</text>
<text x="28.8" y="39">4</text>
<text x="32.3" y="39">3</text>
<text x="35.8" y="39">2</text>
<text x="39.3" y="39">1</text>
<text x="66.5" y="37.6">6</text>
<text x="70" y="37.6">5</text>
<text x="73.5" y="37.6">4</text>
<text x="83" y="37.6">3</text>
<text x="86.5" y="37.6">2</text>
<text x="90" y="37.6">1</text>
<text x="117.7" y="39">7</text>
<text x="121.2" y="39">6</text>
<text x="124.7" y="39">5</text>
<text x="128.2" y="39">4</text>
<text x="131.7" y="39">3</text>
<text x="135.2" y="39">2</text>
<text x="138.7" y="39">1</text>
<text x="17.6" y="43.5">14</text>
<text x="21.1" y="43.5">13</text>
<text x="24.6" y="43.5">12</text>
<text x="28.2" y="43.5">11</text>
<text x="31.6" y="43.5">10</text>
<text x="35.8" y="43.5">9</text>
<text x="39.3" y="43.5">8</text>
<text x="69.4" y="42.1">11</text>
<text x="72.9" y="42.1">10</text>
<text x="83" y="42.1">9</text>
<text x="86.5" y="42.1">8</text>
<text x="90" y="42.1">7</text>
<text x="117.1" y="43.5">14</text>
<text x="120.6" y="43.5">13</text>
<text x="124.1" y="43.5">12</text>
<text x="127.7" y="43.5">11</text>
<text x="131.1" y="43.5">10</text>
<text x="135.2" y="43.5">9</text>
<text x="138.7" y="43.5">8</text>
<text x="23.2" y="59.2">90980-12369</text>
<text x="72.9" y="57.4">90980-12610</text>
<text x="122.6" y="59.2">90980-12369</text>
<text x="52" y="68.9">M74</text>
<text x="151" y="68.9">M95</text>
<text x="51.4" y="72.5">Black</text>
<text x="150.5" y="72.5">Black</text>
<text x="14.6" y="89.8">1</text>
<text x="17.8" y="89.7">2</text>
<text x="20.9" y="89.8">3</text>
<text x="24" y="89.7">4</text>
<text x="27" y="89.7">5</text>
<text x="30.1" y="89.7">6</text>
<text x="33.3" y="89.8">7</text>
<text x="36.4" y="89.8">8</text>
<text x="39.4" y="89.7">9</text>
<text x="41.9" y="89.8">10</text>
<text x="45.1" y="89.8">11</text>
<text x="113.7" y="89.8">1</text>
<text x="116.8" y="89.7">2</text>
<text x="119.9" y="89.8">3</text>
<text x="123" y="89.7">4</text>
<text x="126" y="89.7">5</text>
<text x="129.2" y="89.7">6</text>
<text x="132.3" y="89.8">7</text>
<text x="135.4" y="89.8">8</text>
<text x="138.5" y="89.7">9</text>
<text x="141" y="89.8">10</text>
<text x="144.2" y="89.8">11</text>
<text x="14.1" y="93.2">12</text>
<text x="17.2" y="93.2">13</text>
<text x="20.3" y="93.3">14</text>
<text x="23.4" y="93.2">15</text>
<text x="26.4" y="93.2">16</text>
<text x="29.6" y="93.2">17</text>
<text x="32.6" y="93.2">18</text>
<text x="35.7" y="93.2">19</text>
<text x="38.7" y="93.2">20</text>
<text x="42" y="93.2">21</text>
<text x="45.1" y="93.2">22</text>
<text x="113.1" y="93.2">12</text>
<text x="116.3" y="93.2">13</text>
<text x="119.3" y="93.3">14</text>
<text x="122.4" y="93.2">15</text>
<text x="125.5" y="93.2">16</text>
<text x="128.6" y="93.2">17</text>
<text x="131.7" y="93.2">18</text>
<text x="134.7" y="93.2">19</text>
<text x="137.8" y="93.2">20</text>
<text x="141" y="93.2">21</text>
<text x="144.1" y="93.2">22</text>
<text x="47.7" y="105.4">90980-12B54</text>
<text x="146.7" y="105.4">90980-12B54</text>
<text x="15.7" y="118.6">White</text>
<text x="16.4" y="115.1">R10</text>
<text x="43.4" y="118.6">White</text>
<text x="44.3" y="115.1">R11</text>
<text x="71" y="118.6">White</text>
<text x="71.8" y="115.1">R12</text>
<text x="98.5" y="118.6">White</text>
<text x="99.3" y="115.1">R13</text>
<text x="153.1" y="119.7">White</text>
<text x="154.4" y="116">3D</text>
<text x="73.1" y="125.2">1</text>
<text x="100.6" y="125.2">1</text>
<text x="17.6" y="130.4">1</text>
<text x="45.4" y="130.4">1</text>
<text x="67.5" y="134.8">90980-10792</text>
<text x="95" y="134.8">90980-10792</text>
<text x="137.9" y="133.6">1</text>
<text x="142.9" y="133.6">2</text>
<text x="157.1" y="133.6">3</text>
<text x="162.1" y="133.6">4</text>
<text x="167.1" y="133.6">5</text>
<text x="172.1" y="133.6">6</text>
<text x="177.1" y="133.6">7</text>
<text x="182.1" y="133.6">8</text>
<text x="12.2" y="139">90980-11259</text>
<text x="40" y="139">90980-11259</text>
<text x="136.2" y="142.8">21</text>
<text x="136.8" y="138.3">9</text>
<text x="139.6" y="138.3">10</text>
<text x="139.7" y="142.8">22</text>
<text x="143.2" y="138.3">11</text>
<text x="143.2" y="142.8">23</text>
<text x="155" y="138.3">12</text>
<text x="155.1" y="142.8">24</text>
<text x="158.5" y="138.3">13</text>
<text x="158.6" y="142.8">25</text>
<text x="162" y="138.3">14</text>
<text x="162.1" y="142.8">26</text>
<text x="165.5" y="138.3">15</text>
<text x="165.6" y="142.8">27</text>
<text x="169" y="138.3">16</text>
<text x="169" y="142.8">28</text>
<text x="172.5" y="138.3">17</text>
<text x="172.5" y="142.8">29</text>
<text x="176" y="138.3">18</text>
<text x="176" y="142.8">30</text>
<text x="179.5" y="138.3">19</text>
<text x="179.5" y="142.8">31</text>
<text x="183" y="138.3">20</text>
<text x="183" y="142.8">32</text>
<text x="149.4" y="155.7">90980-12A48</text>
<text x="44.1" y="166.3">3F</text>
<text x="125.6" y="166.5">AF3</text>
<text x="42.6" y="170">White</text>
<text x="124.8" y="170.3">White</text>
<text x="17.4" y="183.8">1</text>
<text x="22.4" y="183.8">2</text>
<text x="36.6" y="183.8">3</text>
<text x="41.6" y="183.8">4</text>
<text x="46.6" y="183.8">5</text>
<text x="51.6" y="183.8">6</text>
<text x="56.6" y="183.8">7</text>
<text x="61.6" y="183.8">8</text>
<text x="16.2" y="188.6">9</text>
<text x="19.1" y="188.6">10</text>
<text x="22.7" y="188.6">11</text>
<text x="34.5" y="188.6">12</text>
<text x="38" y="188.6">13</text>
<text x="41.5" y="188.6">14</text>
<text x="45" y="188.6">15</text>
<text x="48.5" y="188.6">16</text>
<text x="52" y="188.6">17</text>
<text x="55.5" y="188.6">18</text>
<text x="59" y="188.6">19</text>
<text x="62.5" y="188.6">20</text>
<text x="99" y="190.5">1</text>
<text x="102.5" y="190.5">2</text>
<text x="106" y="190.5">3</text>
<text x="109.5" y="190.5">4</text>
<text x="113" y="190.5">5</text>
<text x="116.5" y="190.5">6</text>
<text x="137.3" y="190">6</text>
<text x="140.8" y="190">5</text>
<text x="144.3" y="190">4</text>
<text x="147.8" y="190">3</text>
<text x="151.3" y="190">2</text>
<text x="154.8" y="190">1</text>
<text x="15.7" y="193.1">21</text>
<text x="19.2" y="193.1">22</text>
<text x="22.7" y="193.1">23</text>
<text x="34.6" y="193.1">24</text>
<text x="38.1" y="193.1">25</text>
<text x="41.6" y="193.1">26</text>
<text x="45.1" y="193.1">27</text>
<text x="48.6" y="193.1">28</text>
<text x="52.1" y="193.1">29</text>
<text x="55.6" y="193.1">30</text>
<text x="59" y="193.1">31</text>
<text x="62.5" y="193.1">32</text>
<text x="99" y="195">7</text>
<text x="102.5" y="195">8</text>
<text x="106" y="195">9</text>
<text x="108.8" y="195">10</text>
<text x="112.4" y="195">11</text>
<text x="115.8" y="195">12</text>
<text x="136.7" y="194.5">12</text>
<text x="140.3" y="194.5">11</text>
<text x="143.7" y="194.5">10</text>
<text x="147.8" y="194.5">9</text>
<text x="151.3" y="194.5">8</text>
<text x="154.8" y="194.5">7</text>
<text x="39" y="206">90980-12A47</text>
<text x="102.1" y="206.3">90980-12737</text>
<text x="140.4" y="208.8">90980-12736</text>
<text x="43.7" y="219.2">AM2</text>
<text x="110" y="219.2">AM5</text>
<text x="43.1" y="223">White</text>
<text x="109.4" y="223">White</text>
<text x="120.5" y="237.6">1</text>
<text x="17.3" y="243.2">1</text>
<text x="20.8" y="243.2">2</text>
<text x="24.3" y="243.2">3</text>
<text x="27.8" y="243.2">4</text>
<text x="31.3" y="243.2">5</text>
<text x="34.8" y="243.2">6</text>
<text x="55.6" y="242.8">6</text>
<text x="59.1" y="242.8">5</text>
<text x="62.6" y="242.8">4</text>
<text x="66.1" y="242.8">3</text>
<text x="69.6" y="242.8">2</text>
<text x="73.1" y="242.8">1</text>
<text x="102.3" y="240.8">1</text>
<text x="116.4" y="244.1">90980-11258</text>
<text x="17.3" y="247.7">7</text>
<text x="20.8" y="247.7">8</text>
<text x="24.3" y="247.7">9</text>
<text x="27.2" y="247.7">10</text>
<text x="30.7" y="247.7">11</text>
<text x="34.1" y="247.7">12</text>
<text x="55" y="247.3">12</text>
<text x="58.6" y="247.3">11</text>
<text x="62" y="247.3">10</text>
<text x="66.1" y="247.3">9</text>
<text x="69.6" y="247.3">8</text>
<text x="73.1" y="247.3">7</text>
<text x="96.8" y="249.3">90980-11259</text>
<text x="20.4" y="259">90980-12737</text>
<text x="58.7" y="261.5">90980-12736</text>
</g>
</svg>
